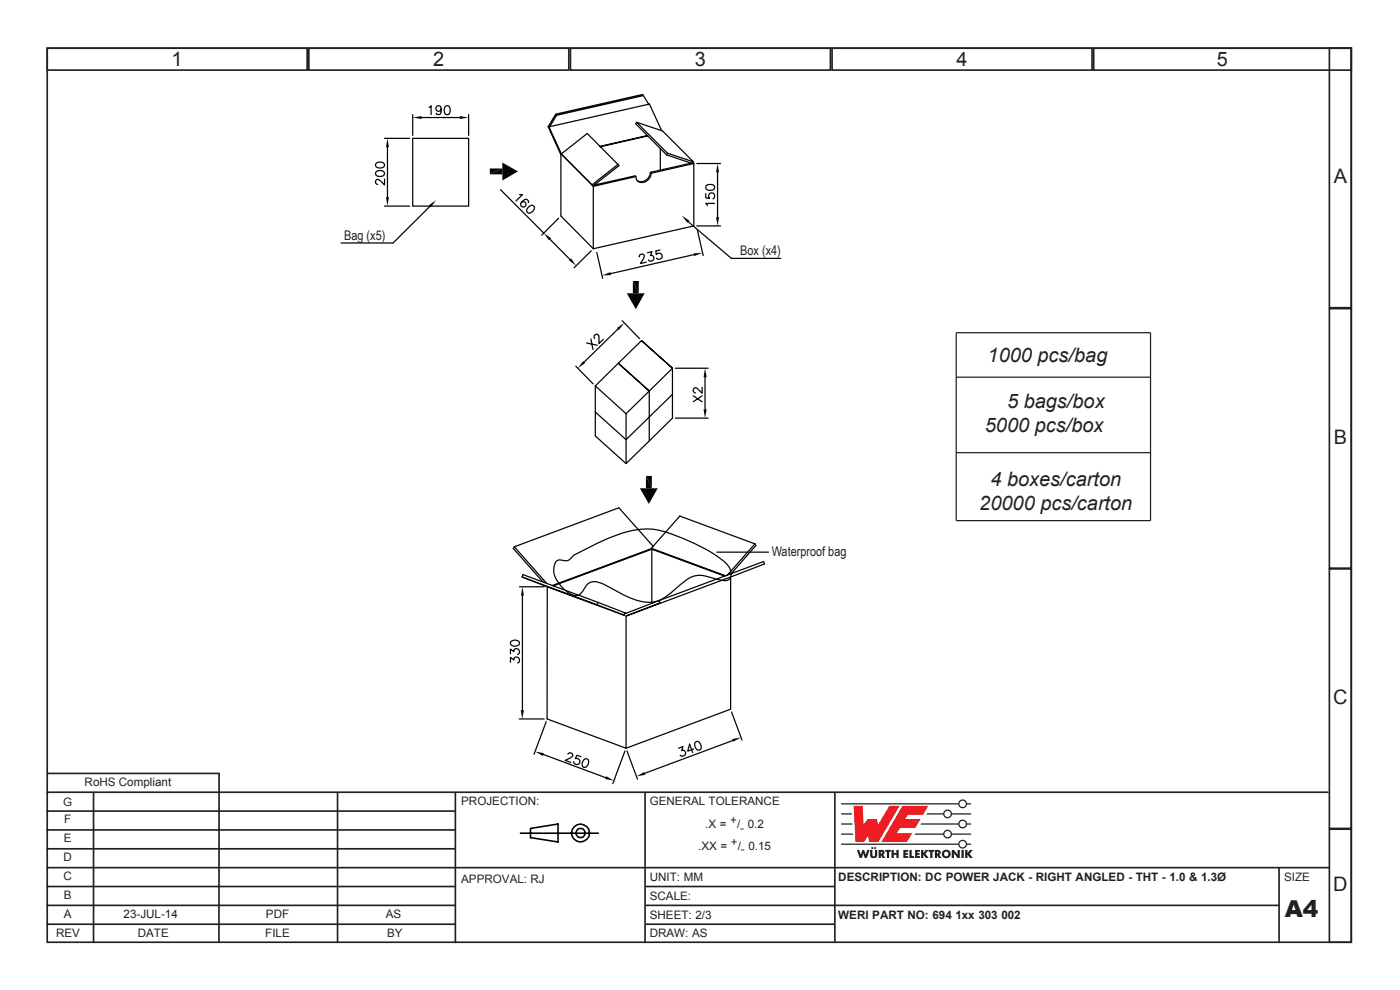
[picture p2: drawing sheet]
<svg xmlns="http://www.w3.org/2000/svg" width="297mm" height="210mm" viewBox="0 0 297 210" stroke-linecap="round" stroke-linejoin="round" font-family="sans-serif">
<!-- layer: Calque 1 -->
<g fill="none" stroke="#231f20" stroke-width=".35">
<path d="M10 10.2h276.7v189.7h-276.7zM10 10.2h55.2v4.7h-55.2zM65.5 10.2h55.2v4.7h-55.2zM121 10.2h55.2v4.7h-55.2zM176.5 10.2h55.2v4.7h-55.2zM232 10.2h54.7v4.7h-54.7zM282 10.2h4.7v55.1h-4.7zM282 65.5h4.7v55h-4.7zM282 120.7h4.7v55h-4.7zM9.8 168h272M9.8 172h86.7M9.8 176h86.7"/>
<path d="M9.9 164.1h36.7M19.8 168v32M46.5 164l-.1 36M71.6 168v32M96.6 168v32M136.8 168v32M177.1 168v32M282 175.9h4.7v24h-4.7zM9.8 192h86.7M9.8 196h86.7M9.8 180h86.7M9.8 184h272.2"/>
<path d="M9.8 188h86.7M137 192h134.3M137 196h40.1M137 188h40.1M271.3 184v16"/>
</g>
<g fill="none" stroke="#000" stroke-width=".34">
<path d="M110.4 176.7h16.5M112.5 175.7l5.9-.9v3.8l-5.9-.9z"/>
<circle cx="123.1" cy="176.7" r="1.88"/>
<circle cx="123.2" cy="176.7" r="1.02"/>
</g>
<g fill="#ee1d23">
<path d="M181.1 170.9h1.9l.2 4 .9-1.2h2l.2 1.3 2.4-4.1h2.1l-4.5 7.7h-1.9l-.2-1.3-.9 1.3h-1.8z"/>
<path d="M191.4 170.9h5.5l-1.1 1.9h-3.2l-.6 .9h3.3l-1.1 1.9h-3.3l-.6 1.1h3.2l-1.1 1.9h-5.4z"/>
</g>
<g fill="#231f20">
<path d="M181.8 180.3h.5l.3 1 .3-1h.4l.3 1 .4-1h.5l-.6 1.7h-.5l-.3-1-.3 1h-.4z"/>
<path d="M184.6 180.3h.5v1.2l.2 .1 .3-.1v-1.2h.5v1.1a.76 .76 0 0 1-.8 .6 .76 .76 0 0 1-.7-.6z"/>
<path d="M187.8 180.3h1.2v.4h-.4v1.3h-.5l.1-1.3h-.4z"/>
<path d="M189.1 180.3h.5v.6h.6v-.6h.5l-.1 1.7h-.4v-.7h-.6v.7h-.5z"/>
<path d="M191.6 180.3h1.1v.4h-.6v.2h.5v.4h-.5v.3h.6v.4h-1.1z"/>
<path d="M192.9 180.3h.5v1.3h.5v.4h-1z"/>
<path d="M194.1 180.3h1v.4h-.5v.2h.5v.4h-.5v.3h.6v.4h-1.1z"/>
<path d="M195.4 180.3h.5v.7l.5-.7h.6l-.7 .8 .7 .9h-.6l-.5-.7v.7h-.5z"/>
<path d="M197 180.3h1.2v.4h-.4v1.3h-.5v-1.3h-.3z"/>
<path d="M201.9 180.3h.5l.8 1-.1-1h.5v1.7h-.5l-.7-1.1v1.1h-.5z"/>
<path d="M204 180.3h.5v1.7h-.5z"/>
<path d="M204.7 180.3h.5v.7l.5-.7h.6l-.6 .8 .7 .9h-.6l-.6-.7v.7h-.5z"/>
<circle cx="185" cy="179.9" r=".22"/>
<circle cx="185.7" cy="179.9" r=".22"/>
</g>
<g fill="#231f20">
<path d="M186.9 180.7v.3h.2v-.2zM186.4 180.3h.5a.55 .55 0 0 1 .7 .3 .55 .55 0 0 1-.3 .7l.5 .7h-.5l-.4-.6v.6h-.5z" fill-rule="evenodd"/>
<path d="M198.8 180.7v.3h.2l.1-.2zM198.3 180.3h.6a.55 .55 0 0 1 .6 .3 .55 .55 0 0 1-.2 .7l.4 .7h-.5l-.4-.6v.6h-.5z" fill-rule="evenodd"/>
<path d="M200.3 181.2a.5 .5 0 0 0 1 0 .5 .5 0 0 0-1 0zM199.8 181.1a.95 .95 0 0 1 1.9 0 .95 .95 0 0 1-1.9 0z" fill-rule="evenodd"/>
</g>
<path d="M178.4 176.9h2.6M178.4 174.8h2.4M178.4 172.6h2.3" fill="none" stroke="#231f20" stroke-width=".27"/>
<g fill="#231f20">
<path d="M178.4 170.4h24.9a.94 .94 0 0 1 .9-.8 .94 .94 0 0 1 1 .8h.8v.2h-.8a.94 .94 0 0 1-1 .9 .94 .94 0 0 1-.9-.9h-24.9zM203.5 170.5a.7 .7 0 0 1 1.4 0 .7 .7 0 0 1-1.4 0z" fill-rule="evenodd"/>
<path d="M196.7 172.5h3.4a.94 .94 0 0 1 .9-.8 .94 .94 0 0 1 1 .8h4v.3h-4a.94 .94 0 0 1-1 .8 .94 .94 0 0 1-.9-.8h-3.6zM200.3 172.6a.7 .7 0 0 1 1.4 0 .7 .7 0 0 1-1.4 0z" fill-rule="evenodd"/>
<path d="M195.4 174.7h7.9a.94 .94 0 0 1 .9-.9 .94 .94 0 0 1 1 .9h.8v.2h-.8a.94 .94 0 0 1-1 .8 .94 .94 0 0 1-.9-.8h-8zM203.5 174.8a.7 .7 0 0 1 1.4 0 .7 .7 0 0 1-1.4 0z" fill-rule="evenodd"/>
<path d="M194.2 176.8h5.9a.94 .94 0 0 1 .9-.8 .94 .94 0 0 1 1 .8h4v.3h-4a.94 .94 0 0 1-1 .8 .94 .94 0 0 1-.9-.8h-6.1zM200.3 176.9a.7 .7 0 0 1 1.4 0 .7 .7 0 0 1-1.4 0z" fill-rule="evenodd"/>
<path d="M178.4 178.9h24.9a.94 .94 0 0 1 .9-.8 .94 .94 0 0 1 1 .8h.8v.3h-.8a.94 .94 0 0 1-1 .8 .94 .94 0 0 1-.9-.8h-24.9zM203.5 179.1a.7 .7 0 0 1 1.4 0 .7 .7 0 0 1-1.4 0z" fill-rule="evenodd"/>
</g>
<path d="M202.9 70.6h41.2v39.8h-41.2zM202.9 80h41.2M202.9 96h41.2" fill="none" stroke="#231f20" stroke-width=".26"/>
<path d="M142.7 78.1v10.6zM143.3 78.1h6.9M126.3 81.9l6.5 5.9 4.9-4.8M137.7 83v10.5zM142.7 83.7l-5 4.8M143.3 88.7h6.9M149.6 80v6.8" fill="none" stroke="#050504" stroke-width=".26"/>
<g fill="#050504">
<path d="M149.6 78.1l.3 1.9h-.6z"/>
<path d="M149.3 86.8h.6l-.3 1.9z"/>
</g>
<path d="M119 32.8v13M125.9 39.5v13.3M147.2 34.7v13.2M106.2 40.2l9.2 9.2M116.7 50.8l4.2 4.2M118.5 46.3l-3.6 3.6M125.4 53.2l-3.6 3.6M132.8 87.8v10.5l9.9-9.6M137.7 88.5l-4.9 4.8M147.1 84l1.8 1.2M148.9 84l-1.8 1.2M148.9 82.2v1.2l-.9-.9a.57 .57 0 0 0-.7-.2l-.2 .7 .4 .3" fill="none" stroke="#050504" stroke-width=".26"/>
<g fill="#050504">
<path d="M120.7 55.2l.4-.4 1.1 1.6z"/>
<path d="M115.4 49.4l1.5 1.1-.4 .5z"/>
</g>
<path d="M147.8 34.7h5M152.2 36.6v9.4M110.3 41.3h.5l-1.3 1.3M110.6 42.9a.58 .58 0 0 1 1 .2 .58 .58 0 0 1-.5 .8 .58 .58 0 0 1-.7-.7 1.32 1.32 0 0 1 1.5-.8l.3 .4-.1 .2M112 44a.83 .83 0 0 1 1.3-.2 1.09 1.09 0 0 1-1.3 1.3l-.3-.4zM147.8 47.9h5" fill="none" stroke="#050504" stroke-width=".26"/>
<g fill="#050504">
<path d="M151.9 46h.6l-.3 1.9z"/>
<path d="M152.2 34.7l.3 1.9h-.6z"/>
</g>
<path d="M149.8 39.4a1.45 1.45 0 0 1 1.7 0 .64 .64 0 0 1-.3 .9 1.59 1.59 0 0 1-1.4-.2zM119 45.8l6.9 7M149.7 41.1v.9l.8 .1a.67 .67 0 0 1 0-1 .67 .67 0 0 1 1 .1 .67 .67 0 0 1-.3 1M151.6 43.1h-1.9l.4 .5M122.2 77.7l3.6 3.7M131.1 69.8l-7.2 7M131.2 77.1l-4.9 4.8M132 68l3.7 3.8" fill="none" stroke="#050504" stroke-width=".26"/>
<g fill="#050504">
<path d="M123.7 76.6l.4 .4-1.5 1.1z"/>
<path d="M130.9 69.6l1.5-1.1-1.1 1.5z"/>
</g>
<path d="M126.6 53.5l1.3 5.6M147.2 54l-17.6 4M147.2 47.9l-21.3 4.9M147.9 48.7l1.3 5.5M124.5 72.8l2.2 .4M125.4 71.9l.4 2.2M126.1 71.8v-.6l.5-.3a.58 .58 0 0 1 .5 .7v1.3l.9-.9M136.1 72.3l6.6 5.8-6.6-5.8-4.9 4.8M142.7 78.1l-5 4.9-6.5-5.9 6.5 5.9" fill="none" stroke="#050504" stroke-width=".26"/>
<g fill="#050504">
<path d="M127.7 58.4l1.8-.7 .2 .6z"/>
<path d="M147.1 53.7l1.9-.1-1.7 .7z"/>
</g>
<g fill="none" stroke="#050504" stroke-width=".26">
<path d="M116.3 26.9l2.7 5.9M116.3 26.9l.2 .2v-.2h.1M116.3 26.9l1.6-2.7 .2 .3-1.5 2.4M116.5 26.9l2.6 5.7M119.1 32.7l6.6 6.6h.4M131.1 34.9l-6.5-6.6-5.5 4.4 6.5 6.5M131.1 34.9l-5.5 4.3M131.1 34.9l.2 .3-5.2 4.1M134.9 37.5l-9 2-.3-.3M134.9 37.5l-.2-.2-8.6 2M135 25.9l-.1 .4 6.5 6.5M136.5 20.3l-18.4 4.2"/>
<path d="M137.3 28.7l-10 2.4M137.4 28.8l-10.1 2.3M137.6 22.1h.2l2.6 5.6M137.6 22.1l-1.3-2.1-18.4 4.2M137.6 22.1l-21 4.8M138 36.6a1.95 1.95 0 0 1-2.8 1.7M138.1 36.8a1.91 1.91 0 0 1-2.8 1.6l-.3-.3-.1-.6M140.1 31.5v4.6M141.4 32.8l5.2 1.8M141.6 32.5l-6.6-6.6 5.5 1.9 6.6 6.5M141.6 32.5l-.2 .3M141.6 32.5l5.5 1.8"/>
<path d="M146.6 34.6l-8.6 2 .1 .2M147 34.5l.2 .2-9.1 2.1M147.1 34.3l-.1 .2-.4 .1M135.6 54.5l.3-.5h.6a.65 .65 0 0 1 0 .8l-.6 1.1 1.2-.3M137.4 53.6l.9-.2-.3 .8a.62 .62 0 0 1 .6 .9 .62 .62 0 0 1-1 0M140 53l-.9 .2 .1 .8a.67 .67 0 0 1 1-.2 .67 .67 0 0 1 .1 1 .67 .67 0 0 1-1 0"/>
</g>
<g fill="#050504">
<path d="M137 101h1.3v2.6z"/>
<path d="M137 101l1.3 2.6h-1.3z"/>
<path d="M135.7 103.6h3.8l-1.8 3.3z"/>
<path d="M134.3 59.6h1.2v2.6z"/>
<path d="M134.3 59.6l1.2 2.6h-1.2z"/>
<path d="M133 62.2h3.8l-1.9 3.4z"/>
<path d="M103.9 35.7h2.7l-2.7 1.3z"/>
<path d="M103.9 37l2.7-1.3v1.3z"/>
<path d="M106.6 34.5l3.3 1.9-3.3 1.9z"/>
</g>
<path d="M126.3 92.5l6.5 5.8M115.9 153.1l-2.6 6.9M132.6 159.3l-2.6 6.9M115.3 160l13.2 5" fill="none" stroke="#050504" stroke-width=".26"/>
<g fill="#050504">
<path d="M128.6 164.7l1.6 .9-1.8-.4z"/>
<path d="M113.5 159.4l1.9 .4-.2 .6z"/>
</g>
<g fill="none" stroke="#050504" stroke-width=".26">
<path d="M117.9 119.1a1.35 1.35 0 0 1 1.6-.2h1l1.3-1.2a46.2 46.2 0 0 1 12.6-5.2 13.2 13.2 0 0 1 8 .8 35.5 35.5 0 0 1 11.5 6.1 2.61 2.61 0 0 1 .8 3.5 2.93 2.93 0 0 1-2.5 0 9.6 9.6 0 0 0-4.8-.7 6.8 6.8 0 0 0-2.9 1.7 13 13 0 0 1-5.5 3.7 9.8 9.8 0 0 1-6.7-1.4l-3-1.7a5.5 5.5 0 0 0-4-1l-.9 .7a3.6 3.6 0 0 1-1.7 2.1 4.2 4.2 0 0 1-3.7-2 4.6 4.6 0 0 1-1.2-4.9zM131.3 107.7l-22.2 8.3M138.3 116.3l-21.1 7.9M138.3 116.5l-20.9 7.8M110.2 124.5h5.3M110.8 122.4l15.9 5.9M110.8 126.3v24.3M110.9 121.9l16 5.9M116.5 124.6l15.9 5.9M110.2 152.5h5.2M116.1 152.5l16.7 6.2M120.5 160a.57 .57 0 0 1 .6-.3 .57 .57 0 0 1 .4 .6l-.4 .4-1.2 .6 1.2 .4"/>
<path d="M123.3 160.5l-.9-.3-.4 .7a.66 .66 0 0 1 1 .4 .66 .66 0 0 1-.5 .9 .66 .66 0 0 1-.8-.6M123.9 161.1a.61 .61 0 0 1 .9 .1 1.16 1.16 0 0 1-.9 1.6l-.1-.1a1.08 1.08 0 0 1 .1-1.6z"/>
</g>
<g fill="#050504">
<path d="M110.8 124.5l.3 1.8h-.6z"/>
<path d="M110.5 150.6h.6l-.3 1.9z"/>
</g>
<path d="M108.3 138.7v-1l.7 .5a.61 .61 0 0 1 1-.4 .61 .61 0 0 1-.2 1M108.4 136.1a1.2 1.2 0 0 1 1.8 .2v.2a1.1 1.1 0 0 1-1.9 0zM110.9 121.9l-.1 .5 5.7 2.2M115.2 123.4l-6.3-7 .2-.4 6.9 7.8M116.1 124.4v28.1M132.8 130.7v28M155 122.4v28M108.3 140.5v-1l.7 .5a.64 .64 0 0 1 1-.5 .64 .64 0 0 1 0 1l-.2 .1M133 159.3l2.2 6M155.2 151l2.2 6M155.5 157.1l-18.7 6.9" fill="none" stroke="#050504" stroke-width=".26"/>
<g fill="#050504">
<path d="M135 164.7l1.7-.9 .2 .5z"/>
<path d="M155.3 156.8l1.9-.4-1.7 .9z"/>
</g>
<g fill="none" stroke="#050504" stroke-width=".26">
<path d="M146 47.1l9.2 7.7M126.3 81.9v10.6M126.3 87.4l6.5 5.9M131.3 107.7l7.3 8.2M138.3 116.3l15.6 5.8M138.3 116.5l15.4 5.7M152.1 117.1h10.9M160.2 115.4l.1 .3-5.2 6M160.2 115.4l-16-5.9-5.9 6.7v11.8M160.2 115.4l-5.9 6.6M132.8 130.7l7.2-2.8-.2-.5 22.2-8.3 .2 .5zM139.8 127.4l-7.4 2.8v.3l-5.7-2.2 .2-.5 5.9 2.3"/>
<path d="M143.9 158.7l1-.3-.3 .8a.63 .63 0 0 1 .8 .8 .63 .63 0 0 1-1.1 .2M147.2 158.9l-1.3 .4 .4-1.4 .7 1.7M147.4 157.5a.58 .58 0 0 1 1 0 .97 .97 0 0 1-.1 1.6 1.14 1.14 0 0 1-.9-1.6zM155 150.4l-22.2 8.3"/>
</g>
<path d="M144.6 45.7l1.7 1.1-.5 .5z" fill="#050504"/>
<path d="M81.6 29.3h5.3M82.2 31.2v10.6M81.6 43.7h5.3M155.2 54.8h10.4" fill="none" stroke="#050504" stroke-width=".26"/>
<g fill="#050504">
<path d="M81.9 41.8h.6l-.3 1.9z"/>
<path d="M82.2 29.3l.3 1.9h-.6z"/>
</g>
<path d="M79.8 36.5a1.2 1.2 0 0 1 1.8 .2v.2a1.1 1.1 0 0 1-1.9 0zM79.8 34.7a1.2 1.2 0 0 1 1.8 .2v.2a1.1 1.1 0 0 1-1.9 0zM81.6 38v1.2l-.9-.9a.62 .62 0 0 0-.8-.2l-.2 .7 .4 .3M87.5 29.3h11.9v14.4h-11.9zM87.5 24.3v4.4M89.4 24.9h8.1M99.4 24.3v4.4" fill="none" stroke="#050504" stroke-width=".26"/>
<g fill="#050504">
<path d="M87.5 24.9l1.9-.3v.6z"/>
<path d="M97.5 24.6l1.9 .3-1.9 .3z"/>
</g>
<path d="M91 22.8l.5-.4v1.9M93.6 23.1a.57 .57 0 0 1-.8 .4 .57 .57 0 0 1-.2-.9 .57 .57 0 0 1 .9 .1 1.89 1.89 0 0 1-.1 1.5 .57 .57 0 0 1-.9-.2M94.5 22.5a.62 .62 0 0 1 .9 .3 .94 .94 0 0 1-.6 1.5 1.19 1.19 0 0 1-.3-1.8zM91.2 43.8l-7.8 7.7" fill="none" stroke="#050504" stroke-width=".26"/>
<path d="M90.9 43.6l1.6-1.1-1.1 1.5z" fill="#050504"/>
<path d="M72.4 51.5h11" fill="none" stroke="#050504" stroke-width=".26"/>
<text font-size="4.9" fill="#231f20" x="272.6" y="194.5">A4</text>
<g font-size="4.2" fill="#231f20">
<text x="36.4" y="14">1</text>
<text x="91.9" y="14">2</text>
<text x="147.4" y="14">3</text>
<text x="202.9" y="14">4</text>
<text x="258.2" y="14">5</text>
<text x="282.9" y="38.8">A</text>
<text x="209.5" y="76.8">1000 pcs/bag</text>
<text x="213.6" y="86.5">5 bags/box</text>
<text x="208.9" y="91.6">5000 pcs/box</text>
<text x="282.9" y="94.1">B</text>
<text x="210.1" y="103">4 boxes/carton</text>
<text x="207.8" y="108.1">20000 pcs/carton</text>
<text x="282.8" y="149.3">C</text>
<text x="282.8" y="189">D</text>
</g>
<g font-size="2.8" fill="#231f20">
<text x="73" y="51">Bag (x5)</text>
<text x="157" y="54.2">Box (x4)</text>
<text x="163.7" y="117.8">Waterproof bag</text>
</g>
<g font-size="2.5" fill="#231f20">
<text x="17.9" y="166.8">RoHS Compliant</text>
<text x="13.4" y="171">G</text>
<text x="97.8" y="170.8">PROJECTION:</text>
<text x="137.8" y="170.8">GENERAL TOLERANCE</text>
<text x="13.5" y="178.7">E</text>
<text x="13.6" y="174.6">F</text>
<text x="149.6" y="175.6">.X =</text>
<text x="154.9" y="174.8">+</text>
<text x="155.1" y="179.4">+</text>
<text x="156.4" y="175.6">/ 0.2</text>
<text x="157" y="176.4">-</text>
<text x="13.5" y="182.7">D</text>
<text x="148.1" y="180.2">.XX =</text>
<text x="156.5" y="180.2">/ 0.15</text>
<text x="157.2" y="181">-</text>
<text x="13.5" y="186.7">C</text>
<text x="13.5" y="190.8">B</text>
<text x="97.8" y="187.3">APPROVAL: RJ</text>
<text x="137.8" y="186.8">UNIT: MM</text>
<text x="137.8" y="190.9">SCALE:</text>
<text x="177.8" y="186.8">DESCRIPTION: DC POWER JACK - RIGHT ANGLED - THT - 1.0 &amp; 1.3Ø</text>
<text x="272.4" y="186.8">SIZE</text>
<text x="13.5" y="194.8">A</text>
<text x="26.2" y="194.8">23-JUL-14</text>
<text x="56.4" y="194.8">PDF</text>
<text x="81.8" y="194.8">AS</text>
<text x="137.8" y="194.8">SHEET: 2/3</text>
<text x="177.8" y="194.8">WERI PART NO: 694</text>
<text x="202.7" y="194.8">1xx 303</text>
<text x="212.4" y="194.8">002</text>
<text x="11.9" y="198.8">REV</text>
<text x="29.2" y="198.8">DATE</text>
<text x="56.3" y="198.8">FILE</text>
<text x="82.1" y="198.8">BY</text>
<text x="137.8" y="198.8">DRAW: AS</text>
</g>
</svg>
